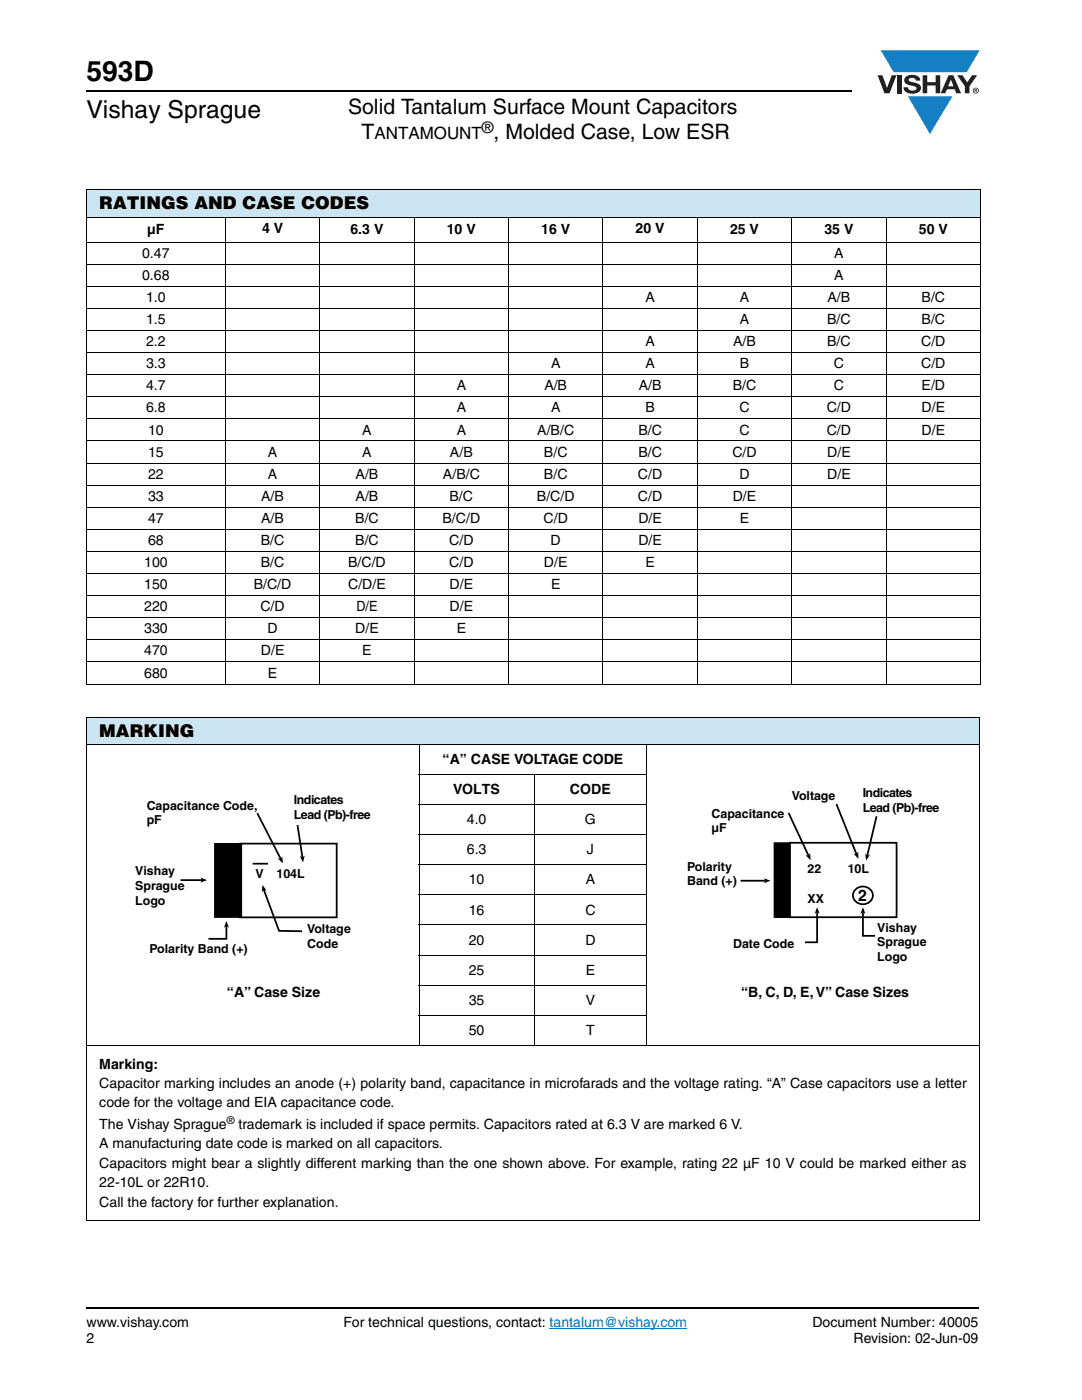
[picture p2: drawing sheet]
<svg xmlns="http://www.w3.org/2000/svg" width="216mm" height="279mm" viewBox="0 0 216 279" stroke-linecap="round" stroke-linejoin="round" font-family="sans-serif">
<g fill="#147fc3">
<path d="M175.8 10h19.7l-2.6 4.4h-3.8h-10.8z"/>
<path d="M181.2 19.2h8.8l-4.4 7.6z"/>
</g>
<g fill="#231f20">
<path d="M175.1 15h1l.9 2.5 .9-2.5h1l-1.4 3.6h-1z"/>
<path d="M179 15h.9v3.6h-.9z"/>
<path d="M180.8 15.3a2.1 2.1 0 0 1 2.7 .4l.1 .4h-.8a.79 .79 0 0 0-.7-.6 .79 .79 0 0 0-.8 .5l.2 .2 1 .3a1.08 1.08 0 0 1 1.3 1 1.08 1.08 0 0 1-1.1 1.1 1.73 1.73 0 0 1-2.4-1.2h.9a.96 .96 0 0 0 .8 .7 .96 .96 0 0 0 .9-.5 1.31 1.31 0 0 0-1.2-.6 1.03 1.03 0 0 1-1.1-.5 1.03 1.03 0 0 1 .2-1.2z"/>
<path d="M184.1 15h.9v1.4h1.7v-1.4h.9v3.6h-.9v-1.5h-1.7v1.5h-.9z"/>
<path d="M191 15h1l1 1.4 1-1.4h1l-1.6 2.2v1.4h-.9v-1.4z"/>
<path d="M189.7 15.9l.6 1.3h-1.1zM189.3 15l-1.6 3.6h.9l.4-.8h1.5l.3 .8h1l-1.6-3.6z"/>
<path d="M194.2 18.1a.5 .5 0 0 1 1 0 .5 .5 0 0 1-1 0zM194.1 18.1a.6 .6 0 0 0 1.2 0 .6 .6 0 0 0-1.2 0z"/>
<path d="M194.6 17.9h.2v.1h-.2zM194.5 17.8v.6h.1v-.3l.4 .3-.2-.3 .2-.1-.1-.2z"/>
</g>
<path d="M17.3 18.2h152.6M17.3 261h178" fill="none" stroke="#000" stroke-width=".36"/>
<path d="M109.7 265.1h27.4" fill="none" stroke="#007ec4" stroke-width=".2"/>
<path d="M17.3 37.8h178.4v5.5h-178.4z" fill="#cce5f3"/>
<g fill="#fff">
<path d="M45 48.3h131.8v4.4h-131.8z"/>
<path d="M176.8 48.3h18.9v4.4h-18.9z"/>
<path d="M45 52.7h131.8v4.4h-131.8z"/>
<path d="M176.8 52.7h18.9v4.4h-18.9z"/>
<path d="M45 57.1h94.1v4.5h-94.1z"/>
<path d="M139.1 57.1h18.9v4.5h-18.9z"/>
<path d="M158 57.1h18.8v4.5h-18.8z"/>
<path d="M176.8 57.1h18.9v4.5h-18.9z"/>
<path d="M45 61.6h113v4.4h-113z"/>
<path d="M158 61.6h18.8v4.4h-18.8z"/>
<path d="M176.8 61.6h18.9v4.4h-18.9z"/>
<path d="M45 66h94.1v4.4h-94.1z"/>
<path d="M139.1 66h18.9v4.4h-18.9z"/>
<path d="M158 66h18.8v4.4h-18.8z"/>
<path d="M176.8 66h18.9v4.4h-18.9z"/>
<path d="M45 70.4h75.3v4.4h-75.3z"/>
<path d="M120.3 70.4h18.8v4.4h-18.8z"/>
<path d="M139.1 70.4h18.9v4.4h-18.9z"/>
<path d="M158 70.4h18.8v4.4h-18.8z"/>
<path d="M176.8 70.4h18.9v4.4h-18.9z"/>
<path d="M45 74.8h56.5v4.4h-56.5z"/>
<path d="M101.5 74.8h18.8v4.4h-18.8z"/>
<path d="M120.3 74.8h18.8v4.4h-18.8z"/>
<path d="M139.1 74.8h18.9v4.4h-18.9z"/>
<path d="M158 74.8h18.8v4.4h-18.8z"/>
<path d="M176.8 74.8h18.9v4.4h-18.9z"/>
<path d="M45 79.2h56.5v4.4h-56.5z"/>
<path d="M101.5 79.2h18.8v4.4h-18.8z"/>
<path d="M120.3 79.2h18.8v4.4h-18.8z"/>
<path d="M139.1 79.2h18.9v4.4h-18.9z"/>
<path d="M158 79.2h18.8v4.4h-18.8z"/>
<path d="M176.8 79.2h18.9v4.4h-18.9z"/>
<path d="M45 83.6h37.7v4.4h-37.7z"/>
<path d="M82.7 83.6h18.8v4.4h-18.8z"/>
<path d="M101.5 83.6h18.8v4.4h-18.8z"/>
<path d="M120.3 83.6h18.8v4.4h-18.8z"/>
<path d="M139.1 83.6h18.9v4.4h-18.9z"/>
<path d="M158 83.6h18.8v4.4h-18.8z"/>
<path d="M176.8 83.6h18.9v4.4h-18.9z"/>
<path d="M45 88h18.8v4.4h-18.8z"/>
<path d="M63.8 88h18.9v4.4h-18.9z"/>
<path d="M82.7 88h18.8v4.4h-18.8z"/>
<path d="M101.5 88h18.8v4.4h-18.8z"/>
<path d="M120.3 88h18.8v4.4h-18.8z"/>
<path d="M139.1 88h18.9v4.4h-18.9z"/>
<path d="M158 88h18.8v4.4h-18.8z"/>
<path d="M176.8 88h18.9v4.4h-18.9z"/>
<path d="M45 92.4h18.8v4.4h-18.8z"/>
<path d="M63.8 92.4h18.9v4.4h-18.9z"/>
<path d="M82.7 92.4h18.8v4.4h-18.8z"/>
<path d="M101.5 92.4h18.8v4.4h-18.8z"/>
<path d="M120.3 92.4h18.8v4.4h-18.8z"/>
<path d="M139.1 92.4h18.9v4.4h-18.9z"/>
<path d="M158 92.4h18.8v4.4h-18.8z"/>
<path d="M176.8 92.4h18.9v4.4h-18.9z"/>
<path d="M45 96.8h18.8v4.4h-18.8z"/>
<path d="M63.8 96.8h18.9v4.4h-18.9z"/>
<path d="M82.7 96.8h18.8v4.4h-18.8z"/>
<path d="M101.5 96.8h18.8v4.4h-18.8z"/>
<path d="M120.3 96.8h18.8v4.4h-18.8z"/>
<path d="M139.1 96.8h18.9v4.4h-18.9z"/>
<path d="M158 96.8h37.7v4.4h-37.7z"/>
<path d="M45 101.2h18.8v4.4h-18.8z"/>
<path d="M63.8 101.2h18.9v4.4h-18.9z"/>
<path d="M82.7 101.2h18.8v4.4h-18.8z"/>
<path d="M101.5 101.2h18.8v4.4h-18.8z"/>
<path d="M120.3 101.2h18.8v4.4h-18.8z"/>
<path d="M139.1 101.2h18.9v4.4h-18.9z"/>
<path d="M158 101.2h37.7v4.4h-37.7z"/>
<path d="M45 105.6h18.8v4.5h-18.8z"/>
<path d="M63.8 105.6h18.9v4.5h-18.9z"/>
<path d="M82.7 105.6h18.8v4.5h-18.8z"/>
<path d="M101.5 105.6h18.8v4.5h-18.8z"/>
<path d="M120.3 105.6h18.8v4.5h-18.8z"/>
<path d="M139.1 105.6h56.6v4.5h-56.6z"/>
<path d="M45 110.1h18.8v4.4h-18.8z"/>
<path d="M63.8 110.1h18.9v4.4h-18.9z"/>
<path d="M82.7 110.1h18.8v4.4h-18.8z"/>
<path d="M101.5 110.1h18.8v4.4h-18.8z"/>
<path d="M120.3 110.1h18.8v4.4h-18.8z"/>
<path d="M139.1 110.1h56.6v4.4h-56.6z"/>
<path d="M45 114.5h18.8v4.4h-18.8z"/>
<path d="M63.8 114.5h18.9v4.4h-18.9z"/>
<path d="M82.7 114.5h18.8v4.4h-18.8z"/>
<path d="M101.5 114.5h18.8v4.4h-18.8z"/>
<path d="M120.3 114.5h75.4v4.4h-75.4z"/>
<path d="M45 118.9h18.8v4.4h-18.8z"/>
<path d="M63.8 118.9h18.9v4.4h-18.9z"/>
<path d="M82.7 118.9h18.8v4.4h-18.8z"/>
<path d="M101.5 118.9h94.2v4.4h-94.2z"/>
<path d="M45 123.3h18.8v4.4h-18.8z"/>
<path d="M63.8 123.3h18.9v4.4h-18.9z"/>
<path d="M82.7 123.3h18.8v4.4h-18.8z"/>
<path d="M101.5 123.3h94.2v4.4h-94.2z"/>
<path d="M45 127.7h18.8v4.4h-18.8z"/>
<path d="M63.8 127.7h18.9v4.4h-18.9z"/>
<path d="M82.7 127.7h113v4.4h-113z"/>
<path d="M45 132.1h18.8v4.4h-18.8z"/>
<path d="M63.8 132.1h131.9v4.4h-131.9z"/>
</g>
<g fill="none" stroke="#000" stroke-width=".2">
<path d="M17.2 37.8h178.5M17.3 37.9v98.5M195.7 37.9v98.5M17.2 43.3h178.5M17.2 48.3h178.5M17.2 52.7h178.5M17.2 57.1h178.5M45 43.2v93.4M63.8 43.2v93.4M82.7 43.2v93.4M101.5 43.2v93.4M120.3 43.2v93.4"/>
<path d="M139.1 43.2v93.4M158 43.2v93.4M176.8 43.2v93.4M17.2 61.6h178.5M17.2 66h178.5M17.2 70.4h178.5M17.2 74.8h178.5M17.2 79.2h178.5M17.2 83.6h178.5M17.2 88h178.5M17.2 92.4h178.5M17.2 96.8h178.5"/>
<path d="M17.2 101.2h178.5M17.2 105.6h178.5M17.2 110.1h178.5M17.2 114.5h178.5M17.2 118.9h178.5M17.2 123.3h178.5M17.2 127.7h178.5M17.2 132.1h178.5M17.2 136.5h178.5"/>
</g>
<path d="M17.3 143.1h178.1v5.5h-178.1z" fill="#cce5f3"/>
<g fill="none" stroke="#000" stroke-width=".2">
<path d="M17.2 143.1h178.3M17.2 148.6h178.3M17.3 143.2v100.3M83.5 154.6h45.6M83.6 148.5v60.2M106.6 154.5v54.2M129.1 148.5v60.2M195.4 143.2v100.3M83.5 160.6h45.6M83.5 166.6h45.6M83.5 172.6h45.6M83.5 178.6h45.6"/>
<path d="M83.5 184.6h45.6M83.5 190.6h45.6M83.5 196.6h45.6M17.2 208.6h178.3M83.5 202.6h45.6M17.2 243.6h178.3"/>
</g>
<path d="M27 158.3h46.9v41.3h-46.9z" fill="#fff"/>
<path d="M42.9 168.4h5.2v14.6h-5.2z" fill="#000"/>
<path d="M36 175.6h4.3M42.9 168.4h5.2v14.6h-5.2zM47.9 168.4h19.3v14.7h-19.3zM50.4 172.4h3.1M51.3 162.3l4.7 9.1M52.6 177.6l3.1 8.2h4.6M59.4 164.7l1 6.4M45.2 184.8v2.6h-3.6" fill="none" stroke="#000" stroke-width=".35"/>
<g fill="#000">
<path d="M40 175.1l1.3 .5-1.3 .5 .3-.5z" fill-rule="evenodd"/>
<path d="M52.4 176.6l.8 1.2-.6-.2-.4 .4z" fill-rule="evenodd"/>
<path d="M55.4 171.3l.6 .1 .3-.5 .2 1.4z" fill-rule="evenodd"/>
<path d="M59.8 170.9l.6 .2 .4-.4-.3 1.4z" fill-rule="evenodd"/>
<path d="M45.2 183.8l.5 1.3-.5-.3-.5 .3z" fill-rule="evenodd"/>
</g>
<path d="M137.1 157h50.3v42.6h-50.3z" fill="#fff"/>
<path d="M154.5 168.2h3.1v14.9h-3.1z" fill="#000"/>
<path d="M154.5 168.2h3.1v14.9h-3.1z" fill="none" stroke="#000" stroke-width=".2"/>
<path d="M147.8 175.8h5M157.3 162.2l4 8.6M157.6 168.2h21.3v14.9h-21.3zM166.9 160.5l4 10M170.8 177.4a1.97 1.97 0 0 1 2.3-.3 1.97 1.97 0 0 1 1 2.1 1.99 1.99 0 0 1-2.3 1.2 1.99 1.99 0 0 1-1.5-2.2zM174.9 162.9l-1.9 7.9M163 182.1v6h-2.4M172.2 182.1v4.7h2.4" fill="none" stroke="#000" stroke-width=".35"/>
<g fill="#000">
<path d="M152.4 175.3l1.4 .5-1.4 .5 .4-.5z" fill-rule="evenodd"/>
<path d="M160.7 170.7l.6 .1 .3-.5 .2 1.4z" fill-rule="evenodd"/>
<path d="M170.3 170.4l.6 .1 .3-.5 .1 1.4z" fill-rule="evenodd"/>
<path d="M172.6 170.3l.4 .5 .6-.2-.8 1.1z" fill-rule="evenodd"/>
<path d="M163 181.1l.5 1.3-.5-.3-.5 .3z" fill-rule="evenodd"/>
<path d="M172.2 181.1l.5 1.3-.5-.3-.5 .3z" fill-rule="evenodd"/>
</g>
<text font-size="5.6" x="17.3" y="16.1">593D</text>
<text font-size="4.9" x="17.3" y="23.6">Vishay Sprague</text>
<g font-size="4.2">
<text x="69.4" y="22.8">Solid Tantalum Surface Mount Capacitors</text>
<text x="72.1" y="27.7">T</text>
<text x="98.5" y="27.7">, Molded Case, Low ESR</text>
</g>
<g font-size="3.5">
<text x="19.8" y="41.8">RATINGS AND CASE CODES</text>
<text x="19.8" y="147.1">MARKING</text>
</g>
<text font-size="3.4" x="74.7" y="27.7">ANTAMOUNT</text>
<g font-size="3.2">
<text x="96.2" y="26.5">®</text>
<text x="171.2" y="179.7">2</text>
</g>
<g font-size="2.8">
<text x="29.4" y="46.7">µF</text>
<text x="52.3" y="46.4">4 V</text>
<text x="69.9" y="46.7">6.3 V</text>
<text x="89.2" y="46.7">10 V</text>
<text x="108" y="46.7">16 V</text>
<text x="126.8" y="46.4">20 V</text>
<text x="145.7" y="46.7">25 V</text>
<text x="164.5" y="46.7">35 V</text>
<text x="183.3" y="46.7">50 V</text>
<text x="28.4" y="51.4">0.47</text>
<text x="166.5" y="51.4">A</text>
<text x="28.4" y="55.8">0.68</text>
<text x="166.5" y="55.8">A</text>
<text x="29.1" y="60.3">1.0</text>
<text x="29.1" y="64.7">1.5</text>
<text x="128.8" y="60.3">A</text>
<text x="147.6" y="60.3">A</text>
<text x="147.6" y="64.7">A</text>
<text x="165.1" y="64.7">B/C</text>
<text x="165.1" y="60.3">A/B</text>
<text x="183.9" y="60.3">B/C</text>
<text x="183.9" y="64.7">B/C</text>
<text x="29.1" y="69.1">2.2</text>
<text x="128.8" y="69.1">A</text>
<text x="146.3" y="69.1">A/B</text>
<text x="165.1" y="69.1">B/C</text>
<text x="183.8" y="69.1">C/D</text>
<text x="29.1" y="73.5">3.3</text>
<text x="29.1" y="77.9">4.7</text>
<text x="91.1" y="77.9">A</text>
<text x="108.6" y="77.9">A/B</text>
<text x="110" y="73.5">A</text>
<text x="127.5" y="77.9">A/B</text>
<text x="128.8" y="73.5">A</text>
<text x="146.2" y="77.9">B/C</text>
<text x="147.6" y="73.5">B</text>
<text x="166.4" y="73.5">C</text>
<text x="166.4" y="77.9">C</text>
<text x="183.8" y="73.5">C/D</text>
<text x="183.9" y="77.9">E/D</text>
<text x="29.1" y="82.3">6.8</text>
<text x="91.1" y="82.3">A</text>
<text x="110" y="82.3">A</text>
<text x="128.8" y="82.3">B</text>
<text x="147.6" y="82.3">C</text>
<text x="165" y="82.3">C/D</text>
<text x="183.9" y="82.3">D/E</text>
<text x="29.5" y="86.7">10</text>
<text x="72.3" y="86.7">A</text>
<text x="91.1" y="86.7">A</text>
<text x="107.2" y="86.7">A/B/C</text>
<text x="127.4" y="86.7">B/C</text>
<text x="147.6" y="86.7">C</text>
<text x="165" y="86.7">C/D</text>
<text x="183.9" y="86.7">D/E</text>
<text x="29.5" y="91.1">15</text>
<text x="29.5" y="95.5">22</text>
<text x="53.4" y="91.1">A</text>
<text x="53.4" y="95.5">A</text>
<text x="71" y="95.5">A/B</text>
<text x="72.3" y="91.1">A</text>
<text x="88.4" y="95.5">A/B/C</text>
<text x="89.8" y="91.1">A/B</text>
<text x="108.5" y="91.1">B/C</text>
<text x="108.5" y="95.5">B/C</text>
<text x="127.3" y="95.5">C/D</text>
<text x="127.4" y="91.1">B/C</text>
<text x="146.1" y="91.1">C/D</text>
<text x="147.6" y="95.5">D</text>
<text x="165.1" y="91.1">D/E</text>
<text x="165.1" y="95.5">D/E</text>
<text x="29.5" y="99.9">33</text>
<text x="52.1" y="99.9">A/B</text>
<text x="71" y="99.9">A/B</text>
<text x="89.7" y="99.9">B/C</text>
<text x="107.1" y="99.9">B/C/D</text>
<text x="127.3" y="99.9">C/D</text>
<text x="146.2" y="99.9">D/E</text>
<text x="29.5" y="104.4">47</text>
<text x="52.1" y="104.4">A/B</text>
<text x="70.9" y="104.4">B/C</text>
<text x="88.3" y="104.4">B/C/D</text>
<text x="108.5" y="104.4">C/D</text>
<text x="127.4" y="104.4">D/E</text>
<text x="147.6" y="104.4">E</text>
<text x="28.8" y="113.2">100</text>
<text x="29.5" y="108.8">68</text>
<text x="52" y="108.8">B/C</text>
<text x="52" y="113.2">B/C</text>
<text x="69.5" y="113.2">B/C/D</text>
<text x="70.9" y="108.8">B/C</text>
<text x="89.6" y="108.8">C/D</text>
<text x="89.6" y="113.2">C/D</text>
<text x="108.5" y="113.2">D/E</text>
<text x="109.9" y="108.8">D</text>
<text x="127.4" y="108.8">D/E</text>
<text x="128.8" y="113.2">E</text>
<text x="28.8" y="117.6">150</text>
<text x="50.6" y="117.6">B/C/D</text>
<text x="69.5" y="117.6">C/D/E</text>
<text x="89.7" y="117.6">D/E</text>
<text x="110" y="117.6">E</text>
<text x="28.8" y="122">220</text>
<text x="52" y="122">C/D</text>
<text x="71.1" y="122">D/E</text>
<text x="89.7" y="122">D/E</text>
<text x="28.8" y="126.4">330</text>
<text x="28.8" y="130.8">470</text>
<text x="52" y="130.8">D/E</text>
<text x="53.4" y="126.4">D</text>
<text x="70.9" y="126.4">D/E</text>
<text x="72.3" y="130.8">E</text>
<text x="91.1" y="126.4">E</text>
<text x="28.8" y="135.2">680</text>
<text x="53.4" y="135.2">E</text>
<text x="88.3" y="152.5">“A” CASE VOLTAGE CODE</text>
<text x="90.4" y="158.5">VOLTS</text>
<text x="113.7" y="158.5">CODE</text>
<text x="93.2" y="164.5">4.0</text>
<text x="116.7" y="164.5">G</text>
<text x="93.2" y="170.5">6.3</text>
<text x="117.1" y="170.5">J</text>
<text x="93.5" y="176.5">10</text>
<text x="116.9" y="176.5">A</text>
<text x="93.5" y="182.5">16</text>
<text x="116.8" y="182.5">C</text>
<text x="93.5" y="188.5">20</text>
<text x="116.8" y="188.5">D</text>
<text x="93.5" y="194.5">25</text>
<text x="116.9" y="194.5">E</text>
<text x="45.3" y="199">“A” Case Size</text>
<text x="93.5" y="200.5">35</text>
<text x="116.9" y="200.5">V</text>
<text x="147.9" y="199">“B, C, D, E, V” Case Sizes</text>
<text x="93.5" y="206.5">50</text>
<text x="116.9" y="206.5">T</text>
<text x="19.8" y="213.3">Marking:</text>
<text x="19.8" y="221">code for the voltage and EIA capacitance code.</text>
<text x="19.8" y="217.1">Capacitor marking includes an anode (+) polarity band, capacitance in microfarads and the voltage rating. “A” Case capacitors use a letter</text>
<text x="19.8" y="225.3">The Vishay Sprague</text>
<text x="47.6" y="225.3">trademark is included if space permits. Capacitors rated at 6.3 V are marked 6 V.</text>
<text x="19.8" y="229.2">A manufacturing date code is marked on all capacitors.</text>
<text x="19.8" y="233">Capacitors might bear a slightly different marking than the one shown above. For example, rating 22 µF 10 V could be marked either as</text>
<text x="19.8" y="236.9">22-10L or 22R10.</text>
<text x="19.8" y="240.8">Call the factory for further explanation.</text>
<text x="17.3" y="264.9">www.vishay.com</text>
<text x="17.3" y="268.1">2</text>
<text x="68.6" y="264.9">For technical questions, contact: tantalum@vishay.com</text>
<text x="162.1" y="264.9">Document Number: 40005</text>
<text x="170.3" y="268.1">Revision: 02-Jun-09</text>
</g>
<g font-size="2.5">
<text x="29.3" y="161.6">Capacitance Code,</text>
<text x="58.6" y="160.4">Indicates</text>
<text x="158" y="159.6">Voltage</text>
<text x="172.1" y="159.1">Indicates</text>
<text x="172.1" y="162">Lead (Pb)-free</text>
<text x="29.3" y="164.5">pF</text>
<text x="58.6" y="163.4">Lead (Pb)-free</text>
<text x="142" y="163.2">Capacitance</text>
<text x="142" y="166.1">µF</text>
<text x="137.1" y="173.8">Polarity</text>
<text x="27" y="174.7">Vishay</text>
<text x="27" y="177.7">Sprague</text>
<text x="51" y="175.2">V</text>
<text x="55.2" y="175.2">104L</text>
<text x="137.1" y="176.6">Band (+)</text>
<text x="161.1" y="174.2">22</text>
<text x="169.1" y="174.2">10L</text>
<text x="27" y="180.6">Logo</text>
<text x="161.1" y="180.3">XX</text>
<text x="29.8" y="190.2">Polarity Band (+)</text>
<text x="61.3" y="186.3">Voltage</text>
<text x="61.3" y="189.2">Code</text>
<text x="146.3" y="189.2">Date Code</text>
<text x="175" y="186">Vishay</text>
<text x="175" y="188.9">Sprague</text>
<text x="175" y="191.7">Logo</text>
</g>
<text font-size="2.1" x="45.3" y="224.4">®</text>
</svg>
